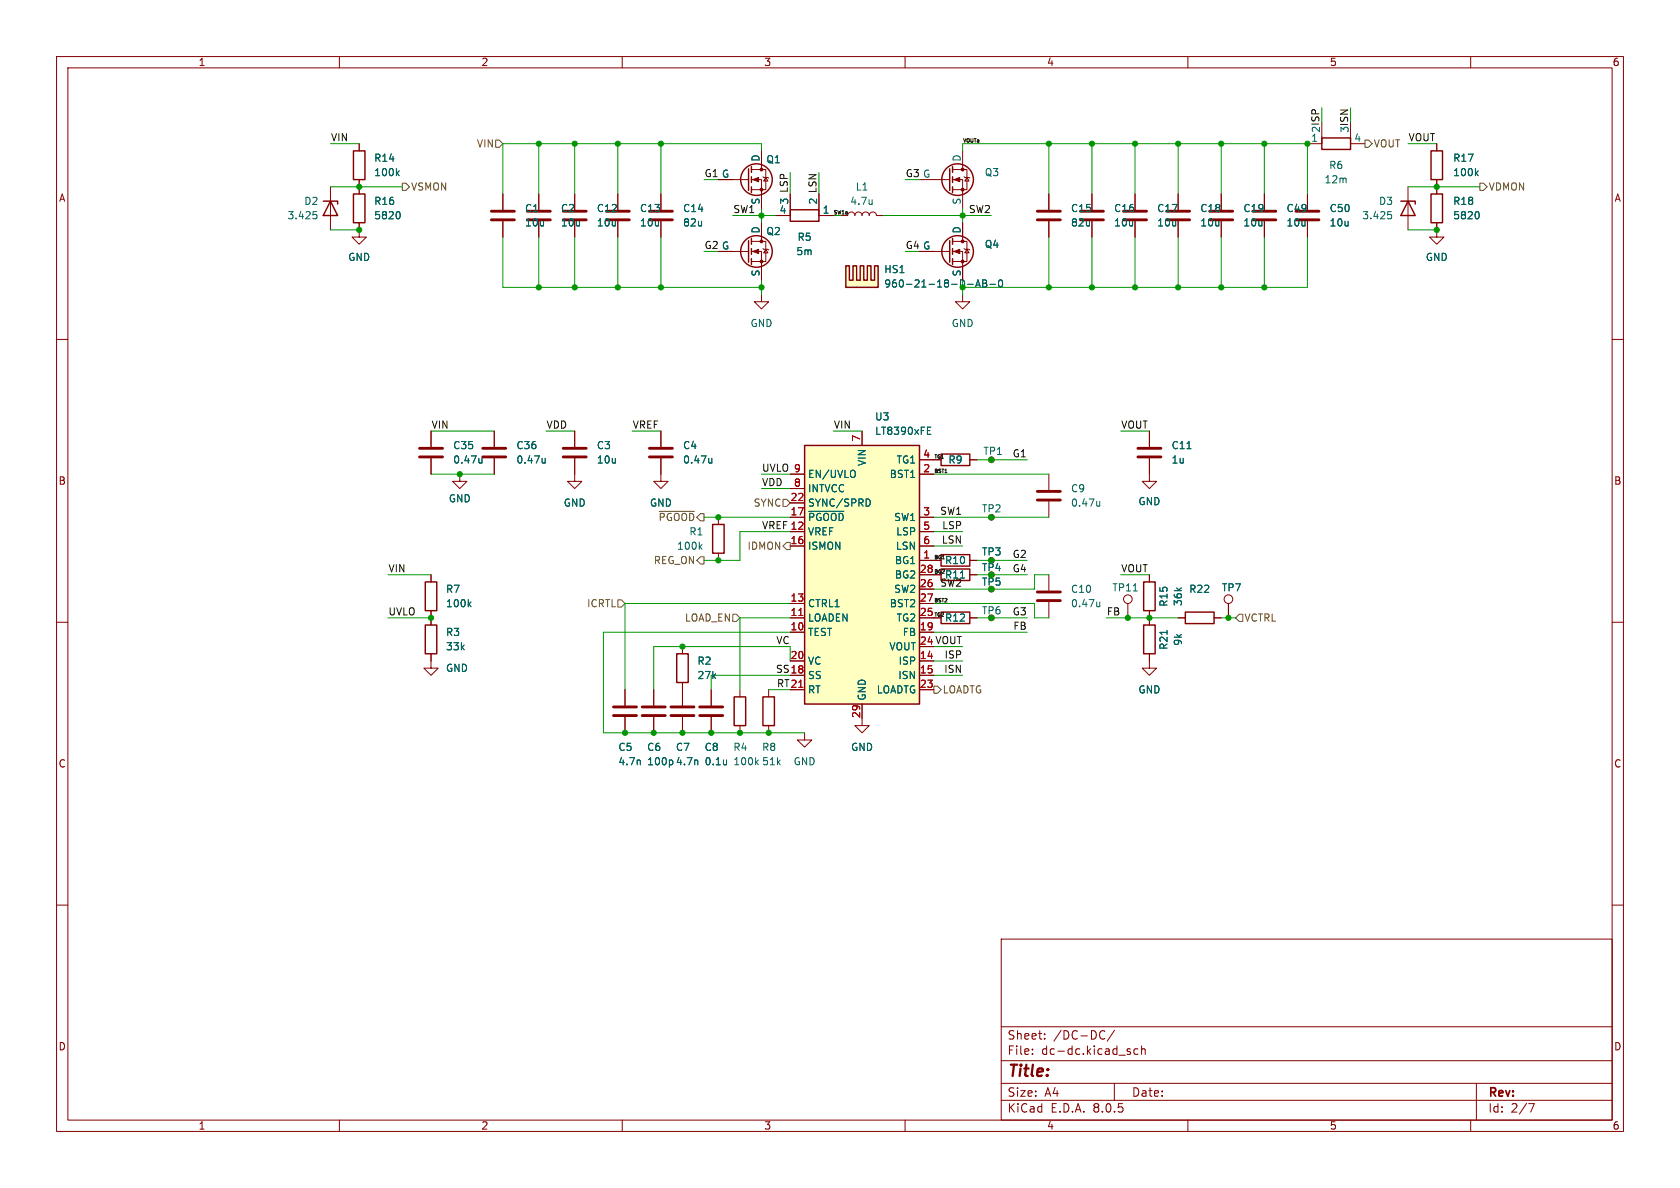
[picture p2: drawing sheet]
<svg xmlns="http://www.w3.org/2000/svg" width="297mm" height="210mm" viewBox="0 0 297 210" stroke-linecap="round" stroke-linejoin="round" font-family="sans-serif">
<g fill="none" stroke="#840000" stroke-width=".18">
<path d="M10 10h277v190h-277zM12 12h273v186h-273zM60 10v2M110 10v2M160 10v2M210 10v2M260 10v2M63.5 39.4v2.5h1.3l-1.3 1.3-1.3-1.3h1.3M63.5 33v1.3M109.2 34.3v2.8M109.2 39.1v2.8M185.4 34.3v2.8"/>
<path d="M185.4 39.1v2.8M193 34.3v2.8M193 39.1v2.8M231.1 34.3v2.8M231.1 39.1v2.8M254 33v1.3M254 39.4v1.2M10 60h2M170.2 52.1v1.2h1.2l-1.2 1.3-1.3-1.3h1.3M285 60h2M203.2 76.2v2.8M171.4 81.3h1.3"/>
<path d="M175.3 81.3h.1M203.2 81v4.1h1.3l-1.3 1.3-1.3-1.3h1.3M10 110h2M285 110h2M125.7 121.9v2.8M125.7 126.7v2.8M130.8 121.9v1.3M130.8 128.3v1.2M135.9 121.9v1.3M135.9 128.3v1.2M10 160h2M285 160h2"/>
<path d="M177 166h108v32h-108zM60 198v2M110 198v2M160 198v2M177 194.5h108M177 191.5h108M177 187.5h108M177 181.5h108M182.5 186.3v.1M182.5 185.5v.1M184.7 183.6v.1M184.7 182.8v.1"/>
<path d="M194.9 182.2l.4 .1M195.3 183.6l-.4 .1M197 191.5v3M197 182.1l-1.3 2M199.5 185.9l.3 .1 .1 .2-.2 .2h-.3M199.5 185.4l.3 .1M201.2 185.5l-.5-.1-.2 .3v.4l.1 .2h.6M201.8 185.5l.2-.1 .4 .1 .1 .9M201.8 184.9v1.5M210 198v2M260 198v2M261 191.5v6.5"/>
<path d="M270.2 195.1h1l-.6 1.5"/>
<circle cx="175.3" cy="81.3" r=".51"/>
</g>
<path d="M62.5 34.3h2v5.1h-2zM253 34.3h2v5.1h-2zM166.4 80.3h5v2h-5zM129.8 123.2h2v5.1h-2zM134.9 123.2h2v5.1h-2z" fill="none" stroke="#840000" stroke-width=".25"/>
<path d="M70.4 37.4a.79 .79 0 0 1 0 1.3M261.2 37.4a.79 .79 0 0 1 0 1.3M209.8 79.3h.8M128.4 134.4v.8M128.4 135.1h.1M133.7 134.7l.4 .5M134.1 134.4l-.5 .4" fill="none" stroke="#006464" stroke-width=".18"/>
<path d="M107.2 38.9h4.1M107.2 37.3h4.1M183.4 38.9h4.1M183.4 37.3h4.1M191 38.9h4.1M191 37.3h4.1M229.1 38.9h4.1M229.1 37.3h4.1M201.2 79.2h4M201.2 80.8h4M123.7 126.5h4.1M123.7 125h4.1" fill="none" stroke="#840000" stroke-width=".51"/>
<g fill="#ffffc2">
<path d="M149.5 47h.7v2.5h.6v-2.5h.6v2.5h.7l-.7 1.3h-1.9z"/>
<path d="M152.1 47h.6v2.5h.6v-2.5h.7v2.5h.6v-2.5h.6v3.8h-3.8l.7-1.3z"/>
</g>
<g fill="none" stroke="#840000" stroke-width=".25">
<path d="M233.7 24.4h5.1v2h-5.1zM247.6 35.6h2.6v.5M248.9 35.6l1.3 2.5h-2.6zM149.5 47h.7v2.5h.6v-2.5h.6v2.5h.7v-2.5h.6v2.5h.6v-2.5h.7v2.5h.6v-2.5h.6v3.8h-5.7zM167.9 42.5v3.9M168.4 42.2v1M168.4 43.9v1.1M168.4 45.7v1M209.5 108.2h5.1v2h-5.1z"/>
<circle cx="169.3" cy="44.4" r="2.79"/>
</g>
<path d="M245.4 37.4h.6M245.5 37.9h.3l.2 .2v.5l-.5 .1M171.1 50.3h.9M172.5 50.7l.4-1.2 .4 1.2M172.6 50.4h.6M173.7 49.5h.5l.2 .2-.2 .4 .2 .1 .1 .3-.3 .2h-.5zM173.7 50.1h.5M175 50.3h1M176.6 49.6l.2-.1a.68 .68 0 0 1 .5 .6 .68 .68 0 0 1-.5 .6l-.2-.1-.1-.3z" fill="none" stroke="#006464" stroke-width=".18"/>
<g fill="none" stroke="#840000" stroke-width=".18">
<path d="M101.6 34.3v2.8M101.6 39.1v2.8M116.8 34.3v2.8M116.8 39.1v2.8M170.2 39.4v3.3M200.7 34.3v2.8M200.7 39.1v2.8M208.3 34.3v2.8M208.3 39.1v2.8M223.5 34.3v2.8M223.5 39.1v2.8M233.7 24.1v1.3h-2.6"/>
<path d="M238.8 25.4h2.5M238.8 21.6v2.5M248.9 33v7.6M162.6 44.5h5.3M168.4 44.5h1.8v5M168.4 42.7h2.5v3.5h-2.5M170.4 43.9l.2 .2h.7l.1 .1M170.9 44.1l.4 .6h-.7zM208.3 109.2h1.2M214.6 109.2h1.3M217.2 106.7v2.5"/>
<circle cx="217.2" cy="105.9" r=".76"/>
</g>
<g fill="#840000" stroke="#840000" stroke-width=".18">
<path d="M168.7 44.5l1-.4v.7z"/>
<circle cx="170.2" cy="46.2" r=".25"/>
<circle cx="170.2" cy="42.7" r=".25"/>
</g>
<path d="M99.6 38.9h4M99.6 37.3h4M114.8 38.9h4.1M114.8 37.3h4.1M198.6 38.9h4.1M198.6 37.3h4.1M206.2 38.9h4.1M206.2 37.3h4.1M221.5 38.9h4.1M221.5 37.3h4.1" fill="none" stroke="#840000" stroke-width=".51"/>
<path d="M142.2 78.7h20.4v45.8h-20.4z" fill="#ffffc2"/>
<g fill="none" stroke="#840000" stroke-width=".25">
<path d="M57.1 35.6h2.6v.5M58.4 35.6l1.3 2.5h-2.6zM62.5 26.7h2v5.1h-2zM132.3 29.8v3.9M132.8 29.5v1M132.8 31.2v1.1M132.8 33v1M139.7 37.1h5.1v2h-5.1zM167.9 29.8v3.9M168.4 29.5v1M168.4 31.2v1.1M168.4 33v1"/>
<path d="M253 26.7h2v5.1h-2zM132.3 42.5v3.9M132.8 42.2v1M132.8 43.9v1.1M132.8 45.7v1M142.2 78.7h20.4v45.8h-20.4zM126 92.7h2v5.1h-2zM166.4 98h5v2.1h-5zM75.2 102.9h2v5.1h-2zM75.2 110.5h2v5.1h-2zM119.6 115.6h2.1v5.1h-2.1zM166.4 100.6h5v2h-5z"/>
<path d="M166.4 108.2h5v2h-5zM202.2 110.5h2v5.1h-2zM202.2 102.9h2v5.1h-2z"/>
<circle cx="133.7" cy="31.7" r="2.79"/>
<circle cx="169.3" cy="31.7" r="2.79"/>
<circle cx="133.7" cy="44.4" r="2.79"/>
</g>
<g fill="none" stroke="#840000" stroke-width=".18">
<path d="M58.4 33v7.6M63.5 25.4v1.3M63.5 31.8v2.5M63.5 39.4v1.2M88.9 34.3v2.8M88.9 39.1v2.8M95.2 34.3v2.8M95.2 39.1v2.8M101.6 34.3v2.8M101.6 39.1v2.8M109.2 34.3v2.8M109.2 39.1v2.8"/>
<path d="M116.8 34.3v2.8M116.8 39.1v2.8M127 31.8h5.3M132.8 31.8h1.8v5M132.8 30h2.6v3.5h-2.6M134.6 26.7v3.3M134.6 39.4v3.3M134.9 31.2l.1 .2h.8l.1 .1M135.4 31.4l.4 .6h-.8zM139.7 34.3v3.8h-2.5M144.8 36.8v1.3h2.5M149.9 38.1a.64 .64 0 0 1 .6-.6 .64 .64 0 0 1 .6 .6 .64 .64 0 0 1 .7-.6 .64 .64 0 0 1 .6 .6 .64 .64 0 0 1 .6-.6 .64 .64 0 0 1 .7 .6 .64 .64 0 0 1 .6-.6 .64 .64 0 0 1 .6 .6h1.3"/>
<path d="M162.6 31.8h5.3M168.4 31.8h1.8v5M168.4 30h2.5v3.5h-2.5M170.2 26.7v3.3M170.2 39.4v2.5M170.4 31.2l.2 .2h.7l.1 .1M170.9 31.4l.4 .6h-.7zM185.4 34.3v2.8M185.4 39.1v2.8M193 34.3v2.8M193 39.1v2.8M200.7 34.3v2.8"/>
<path d="M200.7 39.1v2.8M208.3 34.3v2.8M208.3 39.1v2.8M215.9 34.3v2.8M215.9 39.1v2.8M223.5 34.3v2.8M223.5 39.1v2.8M231.1 34.3v2.8M231.1 39.1v2.8M254 39.4v2.5h1.3l-1.3 1.3-1.3-1.3h1.3M254 25.4v1.3M254 31.8v2.5"/>
<path d="M127 44.5h5.3M132.8 44.5h1.8v5M132.8 42.7h2.6v3.5h-2.6M134.6 52.1v1.2h1.3l-1.3 1.3-1.3-1.3h1.3M134.9 43.9l.1 .2h.8l.1 .1M135.4 44.1l.4 .6h-.8zM162.6 44.5h2.5M170.2 47v2.5M76.2 76.2v2.8M87.4 76.2v2.8M101.6 76.2v2.8M116.8 76.2v2.8"/>
<path d="M152.4 76.2v2.5M203.2 76.2v2.8M76.2 81v2.8M81.3 83.8v1.3h1.2l-1.2 1.3-1.3-1.3h1.3M87.4 81v2.8M101.6 81v4.1h1.3l-1.3 1.3-1.3-1.3h1.3M116.8 81v4.1h1.3l-1.3 1.3-1.2-1.3h1.2M127 91.4v1.3M127 97.8v1.3M139.7 94h2.5M139.7 96.5h2.5M139.7 91.4h2.5"/>
<path d="M139.7 83.8h2.5M139.7 88.9h2.5M139.7 86.4h2.5M162.6 99.1h2.5M162.6 94h2.5M162.6 96.5h2.5M162.6 91.4h2.5M162.6 83.8h2.5M162.6 81.3h2.5M171.4 99.1h1.3M171.4 81.3h1.3M175.3 91.4h.1"/>
<path d="M175.3 99.1h.1M185.4 83.8v2.8M185.4 88.6v2.8M203.2 81v2.8M76.2 115.6v2.5h1.3l-1.3 1.3-1.3-1.3h1.3M76.2 101.6v1.3M76.2 108v2.5M120.6 114.3v1.3M139.7 111.8h2.5M139.7 109.2h2.5M139.7 106.7h2.5M139.7 116.8h2.5"/>
<path d="M139.7 119.4h2.5M162.6 111.8h2.5M162.6 109.2h2.5M162.6 106.7h2.5M162.6 116.8h2.5M162.6 119.4h2.5M162.6 104.1h2.5M162.6 101.6h2.5M171.4 109.2h1.3M171.4 101.6h1.3M185.4 101.6v2.8M185.4 106.4v2.8"/>
<path d="M199.4 106.7v2.5M203.2 115.6v2.5h1.3l-1.3 1.3-1.3-1.3h1.3M203.2 101.6v1.3M203.2 108v2.5M208.3 109.2h1.2M214.6 109.2h1.3M217.2 106.7v2.5M110.5 121.9v2.8M110.5 126.7v2.8M115.6 121.9v2.8M115.6 126.7v2.8M120.6 120.7v4"/>
<path d="M120.6 126.7v2.8M125.7 121.9v2.8M125.7 126.7v2.8M139.7 121.9h2.5M142.2 129.5v1.3h1.3l-1.3 1.3-1.2-1.3h1.2M152.4 124.5v3.8h1.3l-1.3 1.2-1.3-1.2h1.3M162.6 121.9h2.5"/>
<circle cx="175.3" cy="99.1" r=".51"/>
<circle cx="175.3" cy="91.4" r=".51"/>
<circle cx="175.3" cy="101.6" r=".51"/>
<circle cx="175.3" cy="109.2" r=".51"/>
<circle cx="175.3" cy="104.1" r=".51"/>
<circle cx="199.4" cy="105.9" r=".76"/>
</g>
<path d="M141.2 108.8h.7M141.2 121.5h.7" fill="none" stroke="#a90000" stroke-width=".18"/>
<g fill="none" stroke="#006464" stroke-width=".18">
<path d="M55.4 37.4h.6M55.5 37.9h.3l.2 .2v.5l-.5 .1M70.2 30.6l.4 .5M70.4 37.4a.79 .79 0 0 1 0 1.3M70.6 30.2l-.5 .5M154.2 35.3v.8M154.2 36l-.1 .1M261 30.6l.3 .5M261.2 37.4a.79 .79 0 0 1 0 1.3M261.3 30.2l-.5 .5M171.1 50.3h.9M172.5 50.7l.4-1.2 .4 1.2"/>
<path d="M172.6 50.4h.6M173.7 49.5h.5l.2 .2-.2 .4 .2 .1 .1 .3-.3 .2h-.5zM173.7 50.1h.5M175 50.3h1M176.6 49.6l.2-.1a.68 .68 0 0 1 .5 .6 .68 .68 0 0 1-.5 .6l-.2-.1-.1-.3zM164 76.1h.4M164 76.8h.6M164 75.5h.6M209.8 79.3h.8M85.2 81v.9M85.2 81.7l-.4 .2M96.4 81.7l-.4 .2"/>
<path d="M96.4 81v.9M123.7 96.6l.4 .5M124.1 96.3l-.5 .4M125.8 81.7l-.3 .2M125.8 81v.9M143 90.4h6.2M151 83.2a.9 .9 0 0 1 0 1.1M153.4 88.2a.68 .68 0 0 1 .5 .6 .68 .68 0 0 1-.5 .7M194.4 88.6v.9M194.4 89.4l-.3 .1M82.9 106.8l.4 .5M83.3 106.4l-.5 .5"/>
<path d="M169.8 102.2h.7M194.4 106.4v.9M194.4 107.1l-.3 .2M200.3 104.5h.8M206.3 111.4v.8M113.1 134.4l.1 .8M123.3 134.4l.1 .8M128.4 134.4v.8M128.4 135.1h.1"/>
</g>
<g fill="none" stroke="#840000" stroke-width=".51">
<path d="M86.9 38.9h4M86.9 37.3h4M93.2 38.9h4.1M93.2 37.3h4.1M213.9 38.9h4M213.9 37.3h4M74.2 79.2h4M85.3 79.2h4.1M99.6 79.2h4M114.8 79.2h4.1M74.2 80.8h4M85.3 80.8h4.1"/>
<path d="M99.6 80.8h4M114.8 80.8h4.1M183.4 88.4h4.1M183.4 86.9h4.1M183.4 106.2h4.1M183.4 104.6h4.1M108.5 126.5h4M108.5 125h4M113.5 126.5h4.1M113.5 125h4.1M118.6 126.5h4.1M118.6 125h4.1"/>
</g>
<g fill="#840000" stroke="#840000" stroke-width=".18">
<path d="M133.1 31.8l1-.4v.7z"/>
<path d="M133.1 44.5l1-.4v.7z"/>
<path d="M168.7 31.8l1-.4v.7z"/>
<circle cx="134.6" cy="33.5" r=".25"/>
<circle cx="134.6" cy="30" r=".25"/>
<circle cx="134.6" cy="46.2" r=".25"/>
<circle cx="134.6" cy="42.7" r=".25"/>
<circle cx="170.2" cy="33.5" r=".25"/>
<circle cx="170.2" cy="30" r=".25"/>
</g>
<path d="M71.1 32.4h.7l.6 .6-.6 .7h-.7zM87.6 24.8h.7l.6 .6-.6 .6h-.7zM241.3 24.8h.6l.7 .6-.7 .6h-.6zM261.6 32.4h.7l.6 .6-.6 .7h-.7zM116.6 90.4h6.2M123.8 98.4h.7v1.3h-.7l-.6-.6zM138.4 88.3h.7l.6 .6-.6 .6h-.7zM139.1 95.9h.6v1.3h-.6l-.7-.7zM109.2 106h.7l.6 .7-.6 .6h-.7zM129.5 108.6h.7l.6 .6-.6 .7h-.7zM218.4 109.2l.7-.6h.6v1.3h-.6zM165.1 121.3h.6l.7 .6-.7 .7h-.6z" fill="none" stroke="#725600" stroke-width=".18"/>
<g fill="none" stroke="#009600" stroke-width=".18">
<path d="M58.4 25.4h5.1M58.4 33h12.7M95.2 25.4v8.9M101.6 25.4v8.9M109.2 25.4v8.9M116.8 25.4v8.9M129.5 38.1h7.7M134.6 26.7v-1.3h-45.7v8.9M134.6 36.8v2.6M139.7 30.5v3.8M144.8 30.5v3.8M156.2 38.1h19.1"/>
<path d="M170.2 26.7v-1.3h60.9v8.9M170.2 36.8v2.6M185.4 25.4v8.9M193 25.4v8.9M200.7 25.4v8.9M208.3 25.4v8.9M215.9 25.4v8.9M223.5 25.4v8.9M248.9 25.4h5.1M248.9 33h12.7M58.4 40.6h5.1M88.9 41.9v8.9h45.7"/>
<path d="M95.2 41.9v8.9M101.6 41.9v8.9M109.2 41.9v8.9M116.8 41.9v8.9M134.6 49.5v2.6M185.4 41.9v8.9M193 41.9v8.9M200.7 41.9v8.9M208.3 41.9v8.9M215.9 41.9v8.9M223.5 41.9v8.9M231.1 41.9v8.9h-60.9v1.3"/>
<path d="M248.9 40.6h5.1M76.2 76.2h11.2M96.5 76.2h5.1M111.8 76.2h5M147.3 76.2h5.1M198.1 76.2h5.1M76.2 83.8h11.2M124.5 91.4h15.2M134.6 83.8h5.1M134.6 86.4h5.1M139.7 94h-8.9v5.1h-6.3M165.1 96.5h5.1"/>
<path d="M165.1 94h5.1M165.1 83.8h20.3M165.1 91.4h20.3M172.7 81.3h8.9M172.7 99.1h8.9M68.6 109.2h7.6M68.6 101.6h7.6M139.7 109.2h-8.9v12.7M139.7 119.4h-14v2.5M139.7 116.8v-2.5h-24.1v7.6M139.7 111.8h-33v17.7h35.5M139.7 106.7h-29.2v15.2"/>
<path d="M165.1 106.7h17.8v2.5h2.5M165.1 119.4h5.1M165.1 116.8h5.1M165.1 114.3h5.1M165.1 111.8h16.5M172.7 109.2h8.9M172.7 101.6h8.9M185.4 101.6h-2.5v2.5h-17.8M195.6 109.2h12.7M198.1 101.6h5.1M215.9 109.2h2.5M135.9 121.9h3.8"/>
</g>
<g fill="#009600" stroke="#009600" stroke-width=".18">
<circle cx="127" cy="99.1" r=".46"/>
<circle cx="127" cy="91.4" r=".46"/>
<circle cx="76.2" cy="109.2" r=".46"/>
<circle cx="115.6" cy="129.5" r=".46"/>
<circle cx="110.5" cy="129.5" r=".46"/>
<circle cx="81.3" cy="83.8" r=".46"/>
<circle cx="95.2" cy="25.4" r=".46"/>
<circle cx="116.8" cy="25.4" r=".46"/>
<circle cx="109.2" cy="25.4" r=".46"/>
<circle cx="101.6" cy="25.4" r=".46"/>
<circle cx="95.2" cy="50.8" r=".46"/>
<circle cx="63.5" cy="33" r=".46"/>
<circle cx="63.5" cy="40.6" r=".46"/>
<circle cx="130.8" cy="129.5" r=".46"/>
<circle cx="125.7" cy="129.5" r=".46"/>
<circle cx="120.6" cy="129.5" r=".46"/>
<circle cx="120.6" cy="114.3" r=".46"/>
<circle cx="135.9" cy="129.5" r=".46"/>
<circle cx="101.6" cy="50.8" r=".46"/>
<circle cx="109.2" cy="50.8" r=".46"/>
<circle cx="134.6" cy="38.1" r=".46"/>
<circle cx="116.8" cy="50.8" r=".46"/>
<circle cx="134.6" cy="50.8" r=".46"/>
<circle cx="200.7" cy="25.4" r=".46"/>
<circle cx="193" cy="25.4" r=".46"/>
<circle cx="185.4" cy="50.8" r=".46"/>
<circle cx="193" cy="50.8" r=".46"/>
<circle cx="185.4" cy="25.4" r=".46"/>
<circle cx="170.2" cy="38.1" r=".46"/>
<circle cx="175.3" cy="91.4" r=".46"/>
<circle cx="175.3" cy="99.1" r=".46"/>
<circle cx="175.3" cy="104.1" r=".46"/>
<circle cx="215.9" cy="50.8" r=".46"/>
<circle cx="208.3" cy="50.8" r=".46"/>
<circle cx="223.5" cy="25.4" r=".46"/>
<circle cx="231.1" cy="25.4" r=".46"/>
<circle cx="208.3" cy="25.4" r=".46"/>
<circle cx="215.9" cy="25.4" r=".46"/>
<circle cx="254" cy="33" r=".46"/>
<circle cx="254" cy="40.6" r=".46"/>
<circle cx="223.5" cy="50.8" r=".46"/>
<circle cx="175.3" cy="81.3" r=".46"/>
<circle cx="200.7" cy="50.8" r=".46"/>
<circle cx="203.2" cy="109.2" r=".46"/>
<circle cx="217.2" cy="109.2" r=".46"/>
<circle cx="175.3" cy="109.2" r=".46"/>
<circle cx="175.3" cy="101.6" r=".46"/>
<circle cx="199.4" cy="109.2" r=".46"/>
</g>
<text font-size="2.8" fill="#840000" x="178" y="190.9">Title:</text>
<g font-size="2.1" fill="#840000">
<text x="178" y="184">Sheet:</text>
<text x="186.2" y="184">/DC-DC/</text>
<text x="178" y="186.7">File:</text>
<text x="184.1" y="186.7">dc-dc.kicad_sch</text>
<text x="178" y="196.9">KiCad</text>
<text x="178" y="194.1">Size:</text>
<text x="184.7" y="194.1">A4</text>
<text x="185.7" y="196.9">E.D.A.</text>
<text x="193.3" y="196.9">8.0.5</text>
<text x="200" y="194.1">Date:</text>
<text x="263" y="194.3">Rev:</text>
<text x="263" y="196.9">Id:</text>
<text x="267.1" y="196.9">2/7</text>
</g>
<g font-size="1.8" fill="#840000">
<text x="35" y="11.9">1</text>
<text x="85" y="11.9">2</text>
<text x="135" y="11.9">3</text>
<text x="185" y="11.9">4</text>
<text x="235" y="11.9">5</text>
<text x="285" y="11.9">6</text>
<text x="10.3" y="35.9">A</text>
<text x="285.3" y="35.9">A</text>
<text x="144.5" y="36.3" transform="rotate(-90 144.5 36.3)">2 LSN</text>
<text x="10.3" y="85.9">B</text>
<text x="285.3" y="85.9">B</text>
<text x="173.5" y="101.2">TP4</text>
<text x="173.5" y="103.7">TP5</text>
<text x="162.5" y="114">24 VOUT</text>
<text x="10.3" y="135.9">C</text>
<text x="285.3" y="135.9">C</text>
<text x="10.3" y="185.9">D</text>
<text x="285.3" y="185.9">D</text>
<text x="35" y="199.9">1</text>
<text x="85" y="199.9">2</text>
<text x="135" y="199.9">3</text>
<text x="185" y="199.9">4</text>
<text x="235" y="199.9">5</text>
<text x="285" y="199.9">6</text>
</g>
<g font-size="1.8" fill="#009600">
<text x="233.4" y="23.6" transform="rotate(-90 233.4 23.6)">2ISP</text>
<text x="238.5" y="23.6" transform="rotate(-90 238.5 23.6)">3ISN</text>
<text x="124.5" y="31.4">G1 G</text>
<text x="160" y="31.4">G3 G</text>
<text x="124.5" y="44.1">G2 G</text>
<text x="160" y="44.1">G4 G</text>
<text x="156.2" y="51">960-21-18-D-AB-0</text>
</g>
<g font-size="1.8" fill="#0f0f0f">
<text x="58.4" y="25.1">VIN</text>
<text x="248.9" y="25.1">VOUT</text>
<text x="129.5" y="37.8">SW1</text>
<text x="139.4" y="36.3" transform="rotate(-90 139.4 36.3)">3 LSP</text>
<text x="171.2" y="37.8">SW2</text>
<text x="76.2" y="75.9">VIN</text>
<text x="96.5" y="75.9">VDD</text>
<text x="111.8" y="75.9">VREF</text>
<text x="147.3" y="75.9">VIN</text>
<text x="198.1" y="75.9">VOUT</text>
<text x="134.6" y="83.5">UVLO 9</text>
<text x="178.9" y="80.9">G1</text>
<text x="134.6" y="86">VDD</text>
<text x="134.6" y="93.6">VREF 12</text>
<text x="166.1" y="91.1">SW1</text>
<text x="166.5" y="93.6">LSP</text>
<text x="68.6" y="101.3">VIN</text>
<text x="166.4" y="96.2">LSN</text>
<text x="178.9" y="98.7">G2</text>
<text x="178.9" y="101.3">G4</text>
<text x="198.1" y="101.3">VOUT</text>
<text x="166.1" y="103.8">SW2</text>
<text x="68.6" y="108.9">UVLO</text>
<text x="137.1" y="114">VC</text>
<text x="178.9" y="108.9">G3</text>
<text x="179" y="111.4">FB</text>
<text x="195.6" y="108.9">FB</text>
<text x="137.1" y="119">SS18</text>
<text x="166.8" y="119">ISN</text>
<text x="166.9" y="116.5">ISP</text>
<text x="137.3" y="121.6">RT21</text>
</g>
<g font-size="1.8" fill="#006464">
<text x="66" y="28.8">R14</text>
<text x="134.4" y="28.7" transform="rotate(-90 134.4 28.7)">D</text>
<text x="135.4" y="29.1">Q1</text>
<text x="169.9" y="28.7" transform="rotate(-90 169.9 28.7)">D</text>
<text x="231.7" y="25.1">1</text>
<text x="239.3" y="25.1">4</text>
<text x="256.8" y="28.8">R17</text>
<text x="66" y="31.3">100k</text>
<text x="127.5" y="31.5">G</text>
<text x="151.2" y="33.9">L1</text>
<text x="174" y="31.3">Q3</text>
<text x="234.1" y="32.6">12m</text>
<text x="234.9" y="30.1">R6</text>
<text x="256.8" y="31.3">100k</text>
<text x="50.7" y="39">3.425</text>
<text x="53.7" y="36.4">D2</text>
<text x="66" y="36.4">R16</text>
<text x="66" y="39">5820</text>
<text x="92.7" y="37.7">C1</text>
<text x="92.7" y="40.2">10u</text>
<text x="99.1" y="37.7">C2</text>
<text x="99.1" y="40.2">10u</text>
<text x="105.4" y="37.7">C12</text>
<text x="105.4" y="40.2">10u</text>
<text x="113" y="37.7">C13</text>
<text x="113" y="40.2">10u</text>
<text x="120.7" y="37.7">C14</text>
<text x="120.7" y="40.2">82u</text>
<text x="134.4" y="41.4" transform="rotate(-90 134.4 41.4)">D</text>
<text x="134.4" y="36.3" transform="rotate(-90 134.4 36.3)">S</text>
<text x="135.4" y="41.8">Q2</text>
<text x="137.7" y="37.8">4</text>
<text x="139.4" y="36.3" transform="rotate(-90 139.4 36.3)">3</text>
<text x="144.5" y="36.3" transform="rotate(-90 144.5 36.3)">2</text>
<text x="145.3" y="37.8">1</text>
<text x="150.2" y="36.4">4.7u</text>
<text x="169.9" y="41.4" transform="rotate(-90 169.9 41.4)">D</text>
<text x="169.9" y="36.3" transform="rotate(-90 169.9 36.3)">S</text>
<text x="189.2" y="37.7">C15</text>
<text x="189.2" y="40.2">82u</text>
<text x="196.9" y="37.7">C16</text>
<text x="196.9" y="40.2">10u</text>
<text x="204.5" y="37.7">C17</text>
<text x="204.5" y="40.2">10u</text>
<text x="212.1" y="37.7">C18</text>
<text x="212.1" y="40.2">10u</text>
<text x="219.7" y="37.7">C19</text>
<text x="219.7" y="40.2">10u</text>
<text x="227.3" y="37.7">C49</text>
<text x="227.3" y="40.2">10u</text>
<text x="235" y="37.7">C50</text>
<text x="235" y="40.2">10u</text>
<text x="240.7" y="39">3.425</text>
<text x="243.7" y="36.4">D3</text>
<text x="256.8" y="36.4">R18</text>
<text x="256.8" y="39">5820</text>
<text x="61.5" y="46.3">GND</text>
<text x="127.5" y="44.2">G</text>
<text x="140.7" y="45.3">5m</text>
<text x="140.9" y="42.8">R5</text>
<text x="163.1" y="44.2">G</text>
<text x="174" y="44">Q4</text>
<text x="252" y="46.3">GND</text>
<text x="134.4" y="49" transform="rotate(-90 134.4 49)">S</text>
<text x="156.2" y="48.5">HS1</text>
<text x="169.9" y="49" transform="rotate(-90 169.9 49)">S</text>
<text x="132.6" y="58">GND</text>
<text x="168.1" y="58">GND</text>
<text x="154.6" y="74.5">U3</text>
<text x="154.6" y="77.1">LT8390xFE</text>
<text x="80" y="82.1">0.47u</text>
<text x="80" y="79.6">C35</text>
<text x="91.2" y="82.1">0.47u</text>
<text x="91.2" y="79.6">C36</text>
<text x="105.4" y="79.6">C3</text>
<text x="105.4" y="82.1">10u</text>
<text x="120.7" y="79.6">C4</text>
<text x="120.7" y="82.1">0.47u</text>
<text x="153.3" y="82.5" transform="rotate(-90 153.3 82.5)">VIN</text>
<text x="158.4" y="82.1">TG1</text>
<text x="167.6" y="82.1">R9</text>
<text x="173.7" y="80.6">TP1</text>
<text x="207" y="82.1">1u</text>
<text x="207" y="79.6">C11</text>
<text x="79.2" y="89">GND</text>
<text x="99.6" y="89.8">GND</text>
<text x="114.8" y="89.8">GND</text>
<text x="142.7" y="89.8">SYNC/SPRD</text>
<text x="142.7" y="87.2">INTVCC</text>
<text x="142.7" y="84.7">EN/UVLO</text>
<text x="157.2" y="84.7">BST1</text>
<text x="189.2" y="87.2">C9</text>
<text x="189.2" y="89.8">0.47u</text>
<text x="201.2" y="89.5">GND</text>
<text x="121.8" y="94.8">R1</text>
<text x="142.7" y="94.8">VREF</text>
<text x="142.7" y="92.3">~{PGOOD}</text>
<text x="158" y="92.3">SW1</text>
<text x="158.3" y="94.8">LSP</text>
<text x="173.5" y="90.8">TP2</text>
<text x="119.6" y="97.4">100k</text>
<text x="142.7" y="97.4">ISMON</text>
<text x="158.1" y="99.9">BG1</text>
<text x="158.3" y="97.4">LSN</text>
<text x="167" y="99.9">R10</text>
<text x="173.5" y="98.4">TP3</text>
<text x="78.7" y="105">R7</text>
<text x="78.7" y="107.5">100k</text>
<text x="142.7" y="107.5">CTRL1</text>
<text x="157.2" y="107.5">BST2</text>
<text x="158" y="105">SW2</text>
<text x="158.1" y="102.5">BG2</text>
<text x="167" y="102.5">R11</text>
<text x="189.2" y="107.5">0.47u</text>
<text x="189.2" y="105">C10</text>
<text x="196.6" y="104.7">TP11</text>
<text x="206.6" y="107.4" transform="rotate(-90 206.6 107.4)">R15</text>
<text x="209.1" y="107.2" transform="rotate(-90 209.1 107.2)">36k</text>
<text x="210.1" y="105">R22</text>
<text x="215.9" y="104.7">TP7</text>
<text x="78.7" y="112.6">R3</text>
<text x="142.7" y="112.6">TEST</text>
<text x="142.7" y="110.1">LOADEN</text>
<text x="158.4" y="110.1">TG2</text>
<text x="159.5" y="112.6">FB</text>
<text x="167" y="110.1">R12</text>
<text x="173.5" y="108.8">TP6</text>
<text x="78.7" y="119">GND</text>
<text x="78.7" y="115.2">33k</text>
<text x="123.2" y="117.7">R2</text>
<text x="142.7" y="117.7">VC</text>
<text x="157.1" y="115.2">VOUT</text>
<text x="158.8" y="117.7">ISP</text>
<text x="206.6" y="115" transform="rotate(-90 206.6 115)">R21</text>
<text x="209.1" y="114.3" transform="rotate(-90 209.1 114.3)">9k</text>
<text x="123.2" y="120.2">27k</text>
<text x="142.7" y="120.2">SS</text>
<text x="142.7" y="122.8">RT</text>
<text x="153.3" y="124" transform="rotate(-90 153.3 124)">GND</text>
<text x="154.9" y="122.8">LOADTG</text>
<text x="158.7" y="120.2">ISN</text>
<text x="201.2" y="122.8">GND</text>
<text x="109.2" y="132.9">C5</text>
<text x="109.2" y="135.5">4.7n</text>
<text x="114.3" y="132.9">C6</text>
<text x="114.3" y="135.5">100p 4.7n</text>
<text x="119.4" y="132.9">C7</text>
<text x="124.5" y="132.9">C8</text>
<text x="124.5" y="135.5">0.1u</text>
<text x="129.5" y="132.9">R4</text>
<text x="129.5" y="135.5">100k</text>
<text x="134.6" y="132.9">R8</text>
<text x="134.6" y="135.5">51k</text>
<text x="140.2" y="135.5">GND</text>
<text x="150.4" y="132.9">GND</text>
</g>
<g font-size="1.8" fill="#725600">
<text x="84.2" y="26.3">VIN</text>
<text x="242.8" y="26.3">VOUT</text>
<text x="72.6" y="33.9">VSMON</text>
<text x="263.1" y="33.9">VDMON</text>
<text x="133.1" y="89.8">SYNC</text>
<text x="116.3" y="92.3">~{PGOOD}</text>
<text x="115.5" y="99.9">REG_ON</text>
<text x="132" y="97.4">IDMON</text>
<text x="103.7" y="107.5">ICRTL</text>
<text x="121" y="110.1">LOAD_EN</text>
<text x="219.9" y="110.1">VCTRL</text>
<text x="166.6" y="122.8">LOADTG</text>
</g>
<g font-size="1.8" fill="#a90000">
<text x="140.3" y="83.6">9</text>
<text x="152.1" y="78.2" transform="rotate(-90 152.1 78.2)">7</text>
<text x="163.1" y="83.6">2</text>
<text x="163.1" y="81">4</text>
<text x="139.7" y="88.6">22</text>
<text x="140.3" y="86.1">8</text>
<text x="139.7" y="91.2">17</text>
<text x="139.7" y="93.7">12</text>
<text x="163.1" y="91.2">3</text>
<text x="163.1" y="93.7">5</text>
<text x="139.7" y="96.3">16</text>
<text x="162.5" y="101.3">28</text>
<text x="163.1" y="98.8">1</text>
<text x="163.1" y="96.3">6</text>
<text x="139.7" y="106.4">13</text>
<text x="162.5" y="103.9">26</text>
<text x="162.5" y="106.4">27</text>
<text x="139.7" y="111.5">10</text>
<text x="139.7" y="109">11</text>
<text x="162.5" y="111.5">19</text>
<text x="162.5" y="109">25</text>
<text x="139.7" y="116.6">20</text>
<text x="139.7" y="119.1">18</text>
<text x="162.5" y="116.6">14</text>
<text x="162.5" y="119.1">15</text>
<text x="162.5" y="114">24</text>
<text x="139.7" y="121.7">21</text>
<text x="162.5" y="121.7">23</text>
<text x="152.1" y="127" transform="rotate(-90 152.1 127)">29</text>
</g>
<g font-size=".9" fill="#0f0f0f">
<text x="170.2" y="25.2">VOUTa</text>
<text x="165.1" y="83.6">BST1</text>
<text x="165.1" y="106.5">BST2</text>
</g>
<text font-size=".9" fill="#009600" x="147.3" y="37.9">SW1a</text>
<g font-size=".9" fill="#840000">
<text x="165.1" y="81.1">TG1</text>
<text x="165.1" y="101.4">BG2</text>
<text x="165.1" y="98.9">BG1</text>
<text x="165.1" y="109">TG2</text>
</g>
</svg>
